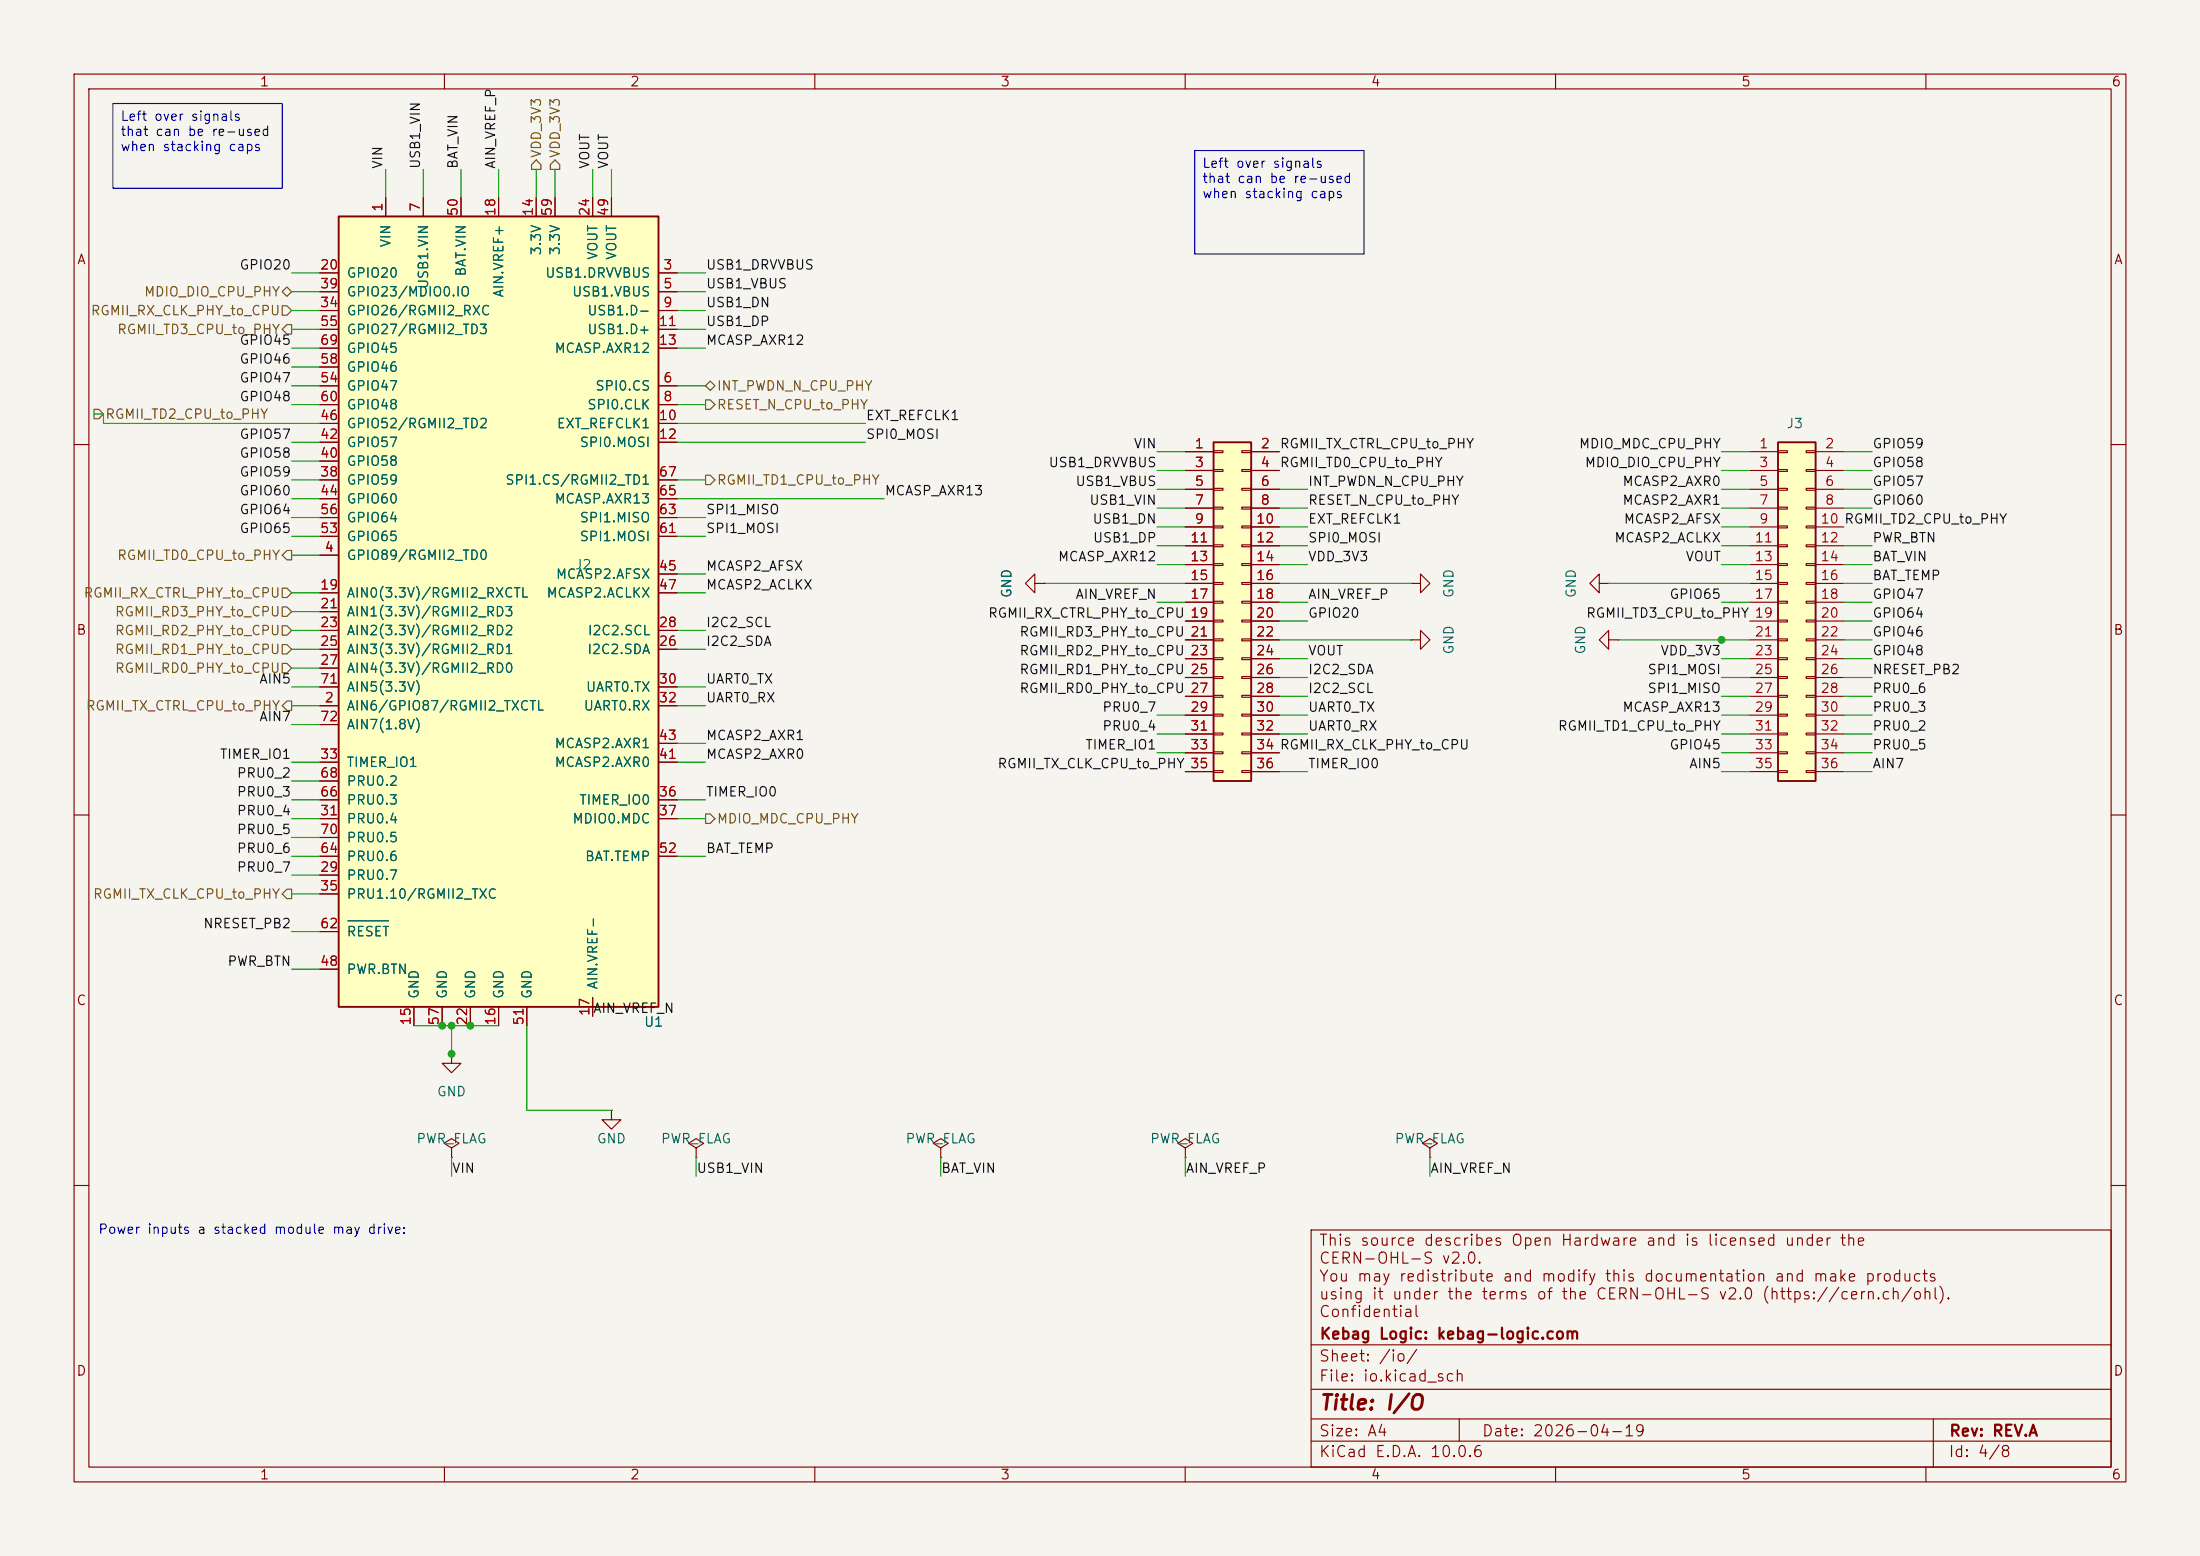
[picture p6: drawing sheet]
<svg xmlns="http://www.w3.org/2000/svg" width="297mm" height="210mm" viewBox="0 0 297 210" stroke-linecap="round" stroke-linejoin="round" font-family="sans-serif">
<path d="M0 0h297v210h-297z" fill="#f5f4ef" stroke="#f5f4ef" stroke-width=".14"/>
<g fill="none" stroke="#840000" stroke-width=".15">
<path d="M10 10h277v190h-277zM12 12h273v186h-273zM60 10v2M110 10v2M160 10v2M210 10v2M260 10v2M10 60h2M215.9 78.7v-1.2l-1.3 1.2 1.3 1.3v-1.3h1.3M217.2 78.7h.1M285 60h2M217.2 86.4v-1.3l-1.3 1.3 1.3 1.2v-1.2h1.2"/>
<path d="M218.4 86.4h.1M10 110h2M285 110h2M61 154.9l1-.6-1-.6-1.1 .6 1.1 .6v1.3M61 156.2h.1M10 160h2M177 166h108v32h-108zM285 160h2M60 198v2M110 198v2M160 198v2M177 194.5h108"/>
<path d="M177 191.5h108M177 187.5h108M177 181.5h108M197 191.5v3M210 198v2M260 198v2M261 191.5v6.5"/>
</g>
<path d="M163.8 59.7h5.1v45.7h-5.1z" fill="#ffffc2"/>
<path d="M163.8 59.7h5.1v45.7h-5.1z" fill="none" stroke="#840000" stroke-width=".25"/>
<g fill="none" stroke="#840000" stroke-width=".15">
<path d="M139.7 78.7v-1.2l-1.3 1.2 1.3 1.3v-1.3h1.3M141 78.7h.1M160 61h3.8M160 63.5h3.8M160 66h3.8M160 68.6h3.8M160 71.1h3.8M160 73.7h3.8M160 76.2h3.8M160 78.7h3.8M163.8 60.8h1.3v.3h-1.3zM163.8 63.4h1.3v.2h-1.3z"/>
<path d="M163.8 65.9h1.3v.3h-1.3zM163.8 68.5h1.3v.2h-1.3zM163.8 71h1.3v.2h-1.3zM163.8 73.5h1.3v.3h-1.3zM163.8 76.1h1.3v.2h-1.3zM163.8 78.6h1.3v.3h-1.3zM167.6 60.8h1.3v.3h-1.3zM167.6 63.4h1.3v.2h-1.3zM167.6 65.9h1.3v.3h-1.3zM167.6 68.5h1.3v.2h-1.3zM167.6 71h1.3v.2h-1.3zM167.6 73.5h1.3v.3h-1.3z"/>
<path d="M167.6 76.1h1.3v.2h-1.3zM167.6 78.6h1.3v.3h-1.3zM168.9 61h3.8M168.9 63.5h3.8M168.9 66h3.8M168.9 68.6h3.8M168.9 71.1h3.8M168.9 73.7h3.8M168.9 76.2h3.8M168.9 78.7h3.8M190.5 78.7h1.3v-1.2l1.2 1.2-1.2 1.3v-1.3M190.5 78.7h.1"/>
<path d="M160 81.3h3.8M160 83.8h3.8M160 86.4h3.8M160 88.9h3.8M160 91.4h3.8M160 94h3.8M160 96.5h3.8M160 99.1h3.8M163.8 81.2h1.3v.2h-1.3zM163.8 83.7h1.3v.2h-1.3zM163.8 86.2h1.3v.3h-1.3zM163.8 88.8h1.3v.2h-1.3z"/>
<path d="M163.8 91.3h1.3v.3h-1.3zM163.8 93.9h1.3v.2h-1.3zM163.8 96.4h1.3v.2h-1.3zM163.8 98.9h1.3v.3h-1.3zM167.6 81.2h1.3v.2h-1.3zM167.6 83.7h1.3v.2h-1.3zM167.6 86.2h1.3v.3h-1.3zM167.6 88.8h1.3v.2h-1.3zM167.6 91.3h1.3v.3h-1.3zM167.6 93.9h1.3v.2h-1.3zM167.6 96.4h1.3v.2h-1.3zM167.6 98.9h1.3v.3h-1.3z"/>
<path d="M168.9 81.3h3.8M168.9 83.8h3.8M168.9 86.4h3.8M168.9 88.9h3.8M168.9 91.4h3.8M168.9 94h3.8M168.9 96.5h3.8M168.9 99.1h3.8M190.5 86.4h1.3v-1.3l1.2 1.3-1.2 1.2v-1.2M190.5 86.4h.1M160 101.6h3.8M160 104.1h3.8"/>
<path d="M163.8 101.5h1.3v.2h-1.3zM163.8 104h1.3v.3h-1.3zM167.6 101.5h1.3v.2h-1.3zM167.6 104h1.3v.3h-1.3zM168.9 101.6h3.8M168.9 104.1h3.8"/>
</g>
<path d="M45.7 29.2h43.2v106.7h-43.2z" fill="#ffffc2"/>
<path d="M45.7 29.2h43.2v106.7h-43.2z" fill="none" stroke="#840000" stroke-width=".25"/>
<g fill="none" stroke="#840000" stroke-width=".15">
<path d="M43.2 36.8h2.5M43.2 39.4h2.5M52.1 26.7v2.5M57.1 26.7v2.5M62.2 26.7v2.5M67.3 26.7v2.5M72.4 26.7v2.5M74.9 26.7v2.5M80 26.7v2.5M82.5 26.7v2.5M88.9 36.8h2.5M88.9 39.4h2.5"/>
<path d="M43.2 52.1h2.5M43.2 54.6h2.5M43.2 41.9h2.5M43.2 57.2h2.5M43.2 44.5h2.5M43.2 59.7h2.5M43.2 47h2.5M43.2 49.5h2.5M88.9 52.1h2.5M88.9 54.6h2.5M88.9 41.9h2.5M88.9 57.2h2.5"/>
<path d="M88.9 44.5h2.5M88.9 59.7h2.5M88.9 47h2.5M43.2 74.9h2.5M43.2 64.8h2.5M43.2 62.2h2.5M43.2 67.3h2.5M43.2 72.4h2.5M43.2 69.9h2.5M88.9 64.8h2.5M88.9 67.3h2.5M88.9 77.5h2.5"/>
<path d="M88.9 72.4h2.5M88.9 69.9h2.5M43.2 95.3h2.5M43.2 80h2.5M43.2 82.6h2.5M43.2 85.1h2.5M43.2 87.6h2.5M43.2 90.2h2.5M43.2 92.7h2.5M43.2 97.8h2.5M88.9 95.3h2.5M88.9 80h2.5"/>
<path d="M88.9 85.1h2.5M88.9 87.6h2.5M88.9 92.7h2.5M43.2 118.1h2.5M43.2 110.5h2.5M43.2 102.9h2.5M43.2 108h2.5M43.2 115.6h2.5M43.2 105.4h2.5M43.2 113h2.5M88.9 110.5h2.5M88.9 102.9h2.5"/>
<path d="M88.9 108h2.5M88.9 100.3h2.5M88.9 115.6h2.5M43.2 120.7h2.5M43.2 130.8h2.5M43.2 125.7h2.5M55.9 135.9v2.5M59.7 135.9v2.5M63.5 135.9v2.5M67.3 135.9v2.5M71.1 135.9v2.5M80 134.6v2.6"/>
<path d="M82.5 149.9v1.2h1.3l-1.3 1.3-1.2-1.3h1.2M82.5 149.9h.1M94 154.9l1-.6-1-.6-1 .6 1 .6v1.3M94 156.2h.1M127 154.9l1-.6-1-.6-1 .6 1 .6v1.3M127 156.2h.1M160 154.9l1-.6-1-.6-1 .6 1 .6v1.3M160 156.2h.1"/>
</g>
<path d="M47 124.3h5.5" fill="none" stroke="#006464" stroke-width=".15"/>
<path d="M240 59.7h5.1v45.7h-5.1z" fill="#ffffc2"/>
<path d="M240 59.7h5.1v45.7h-5.1z" fill="none" stroke="#840000" stroke-width=".25"/>
<g fill="none" stroke="#840000" stroke-width=".15">
<path d="M43.2 36.8h2.5M43.2 39.4h2.5M52.1 26.7v2.5M57.1 26.7v2.5M62.2 26.7v2.5M67.3 26.7v2.5M72.4 26.7v2.5M74.9 26.7v2.5M80 26.7v2.5M82.5 26.7v2.5M88.9 36.8h2.5M88.9 39.4h2.5"/>
<path d="M43.2 52.1h2.5M43.2 54.6h2.5M43.2 41.9h2.5M43.2 57.2h2.5M43.2 44.5h2.5M43.2 59.7h2.5M43.2 47h2.5M43.2 49.5h2.5M88.9 52.1h2.5M88.9 54.6h2.5M88.9 41.9h2.5M88.9 57.2h2.5"/>
<path d="M88.9 44.5h2.5M88.9 59.7h2.5M88.9 47h2.5M43.2 74.9h2.5M43.2 64.8h2.5M43.2 62.2h2.5M43.2 67.3h2.5M43.2 72.4h2.5M43.2 69.9h2.5M88.9 64.8h2.5M88.9 67.3h2.5M88.9 77.5h2.5"/>
<path d="M88.9 72.4h2.5M88.9 69.9h2.5M141 78.7h.1M160 61h3.8M160 63.5h3.8M160 66h3.8M160 68.6h3.8M160 71.1h3.8M160 73.7h3.8M160 76.2h3.8M160 78.7h3.8M168.9 61h3.8"/>
<path d="M168.9 63.5h3.8M168.9 66h3.8M168.9 68.6h3.8M168.9 71.1h3.8M168.9 73.7h3.8M168.9 76.2h3.8M168.9 78.7h3.8M236.2 61h3.8M236.2 63.5h3.8M236.2 66h3.8M236.2 68.6h3.8M236.2 71.1h3.8"/>
<path d="M236.2 73.7h3.8M236.2 76.2h3.8M236.2 78.7h3.8M240 60.8h1.3v.3h-1.3zM240 63.4h1.3v.2h-1.3zM240 65.9h1.3v.3h-1.3zM240 68.5h1.3v.2h-1.3zM240 71h1.3v.2h-1.3zM240 73.5h1.3v.3h-1.3zM240 76.1h1.3v.2h-1.3zM240 78.6h1.3v.3h-1.3zM243.8 60.8h1.3v.3h-1.3z"/>
<path d="M243.8 63.4h1.3v.2h-1.3zM243.8 65.9h1.3v.3h-1.3zM243.8 68.5h1.3v.2h-1.3zM243.8 71h1.3v.2h-1.3zM243.8 73.5h1.3v.3h-1.3zM243.8 76.1h1.3v.2h-1.3zM243.8 78.6h1.3v.3h-1.3zM245.1 61h3.8M245.1 63.5h3.8M245.1 66h3.8M245.1 68.6h3.8M245.1 71.1h3.8"/>
<path d="M245.1 73.7h3.8M245.1 76.2h3.8M245.1 78.7h3.8M43.2 95.3h2.5M43.2 80h2.5M43.2 82.6h2.5M43.2 85.1h2.5M43.2 87.6h2.5M43.2 90.2h2.5M43.2 92.7h2.5M43.2 97.8h2.5M88.9 95.3h2.5"/>
<path d="M88.9 80h2.5M88.9 85.1h2.5M88.9 87.6h2.5M88.9 92.7h2.5M160 81.3h3.8M160 83.8h3.8M160 86.4h3.8M160 88.9h3.8M160 91.4h3.8M160 94h3.8M160 96.5h3.8M160 99.1h3.8"/>
<path d="M168.9 81.3h3.8M168.9 83.8h3.8M168.9 86.4h3.8M168.9 88.9h3.8M168.9 91.4h3.8M168.9 94h3.8M168.9 96.5h3.8M168.9 99.1h3.8M236.2 81.3h3.8M236.2 83.8h3.8M236.2 86.4h3.8M236.2 88.9h3.8"/>
<path d="M236.2 91.4h3.8M236.2 94h3.8M236.2 96.5h3.8M236.2 99.1h3.8M240 81.2h1.3v.2h-1.3zM240 83.7h1.3v.2h-1.3zM240 86.2h1.3v.3h-1.3zM240 88.8h1.3v.2h-1.3zM240 91.3h1.3v.3h-1.3zM240 93.9h1.3v.2h-1.3zM240 96.4h1.3v.2h-1.3zM240 98.9h1.3v.3h-1.3z"/>
<path d="M243.8 81.2h1.3v.2h-1.3zM243.8 83.7h1.3v.2h-1.3zM243.8 86.2h1.3v.3h-1.3zM243.8 88.8h1.3v.2h-1.3zM243.8 91.3h1.3v.3h-1.3zM243.8 93.9h1.3v.2h-1.3zM243.8 96.4h1.3v.2h-1.3zM243.8 98.9h1.3v.3h-1.3zM245.1 81.3h3.8M245.1 83.8h3.8M245.1 86.4h3.8M245.1 88.9h3.8"/>
<path d="M245.1 91.4h3.8M245.1 94h3.8M245.1 96.5h3.8M245.1 99.1h3.8M43.2 118.1h2.5M43.2 110.5h2.5M43.2 102.9h2.5M43.2 108h2.5M43.2 115.6h2.5M43.2 105.4h2.5M43.2 113h2.5M88.9 110.5h2.5"/>
<path d="M88.9 102.9h2.5M88.9 108h2.5M88.9 100.3h2.5M88.9 115.6h2.5M160 101.6h3.8M160 104.1h3.8M168.9 101.6h3.8M168.9 104.1h3.8M236.2 101.6h3.8M236.2 104.1h3.8M240 101.5h1.3v.2h-1.3zM240 104h1.3v.3h-1.3z"/>
<path d="M243.8 101.5h1.3v.2h-1.3zM243.8 104h1.3v.3h-1.3zM245.1 101.6h3.8M245.1 104.1h3.8M43.2 120.7h2.5M43.2 130.8h2.5M43.2 125.7h2.5M55.9 135.9v2.5M59.7 135.9v2.5M63.5 135.9v2.5M67.3 135.9v2.5M71.1 135.9v2.5"/>
<path d="M80 134.6v2.6M61 142.2v1.3h1.2l-1.2 1.3-1.3-1.3h1.3M61 142.2h.1M193 154.9l1.1-.6-1.1-.6-1 .6 1 .6v1.3M193 156.2h.1"/>
</g>
<g fill="none" stroke="#725600" stroke-width=".15">
<path d="M38.1 39.4l.6-.7 .7 .7-.7 .6zM72.4 21.6l.6 .6v.7h-1.2v-.7zM74.3 22.2l.6-.6 .7 .6v.7h-1.3zM12.7 55.2h.6l.7 .7-.7 .6h-.6zM38.1 41.3h.6l.7 .6-.7 .6h-.6zM38.7 43.8h.7v1.3h-.7l-.6-.6zM95.2 54h.7l.6 .6-.6 .6h-.7zM95.9 51.4l.6 .7-.6 .6-.7-.6zM38.1 79.4h.6l.7 .6-.7 .6h-.6zM38.7 74.3h.7v1.3h-.7l-.6-.7zM95.2 64.1h.7l.6 .7-.6 .6h-.7zM38.1 89.5h.6l.7 .7-.7 .6h-.6z"/>
<path d="M38.1 84.5h.6l.7 .6-.7 .6h-.6zM38.1 87h.6l.7 .6-.7 .7h-.6zM38.1 81.9h.6l.7 .7-.7 .6h-.6zM38.7 94.6h.7v1.3h-.7l-.6-.6zM95.2 109.9h.7l.6 .6-.6 .6h-.7zM38.7 120h.7v1.3h-.7l-.6-.6z"/>
</g>
<g fill="none" stroke="#009600" stroke-width=".15">
<path d="M39.4 36.8h3.8M39.4 39.4h3.8M52.1 22.9v3.8M57.1 22.9v3.8M62.2 22.9v3.8M67.3 22.9v3.8M72.4 22.9v3.8M74.9 22.9v3.8M80 22.9v3.8M82.5 22.9v3.8M91.4 36.8h3.8M91.4 39.4h3.8"/>
<path d="M12.7 55.9h1.3v1.3h29.2M39.4 47h3.8M39.4 49.5h3.8M39.4 52.1h3.8M39.4 54.6h3.8M39.4 59.7h3.8M39.4 44.5h3.8M39.4 41.9h3.8M91.4 47h3.8M91.4 52.1h3.8M91.4 54.6h3.8M91.4 59.7h25.4"/>
<path d="M91.4 57.2h25.4M91.4 44.5h3.8M91.4 41.9h3.8M39.4 64.8h3.8M39.4 72.4h3.8M39.4 69.9h3.8M39.4 74.9h3.8M39.4 67.3h3.8M39.4 62.2h3.8M91.4 77.5h3.8M91.4 64.8h3.8M91.4 72.4h3.8"/>
<path d="M91.4 69.9h3.8M91.4 67.3h28M141 78.7h19M156.2 68.6h3.8M156.2 76.2h3.8M156.2 71.1h3.8M156.2 73.7h3.8M156.2 63.5h3.8M156.2 61h3.8M156.2 66h3.8M172.7 68.6h3.8M172.7 76.2h3.8"/>
<path d="M172.7 71.1h3.8M172.7 73.7h3.8M172.7 78.7h17.8M172.7 66h3.8M217.2 78.7h19M232.4 68.6h3.8M232.4 76.2h3.8M232.4 71.1h3.8M232.4 73.7h3.8M232.4 63.5h3.8M232.4 61h3.8M232.4 66h3.8"/>
<path d="M248.9 68.6h3.8M248.9 76.2h3.8M248.9 73.7h3.8M248.9 78.7h3.8M248.9 63.5h3.8M248.9 61h3.8M248.9 66h3.8M39.4 80h3.8M39.4 82.6h3.8M39.4 87.6h3.8M39.4 97.8h3.8M39.4 85.1h3.8"/>
<path d="M39.4 95.3h3.8M39.4 92.7h3.8M39.4 90.2h3.8M91.4 80h3.8M91.4 87.6h3.8M91.4 85.1h3.8M91.4 95.3h3.8M91.4 92.7h3.8M156.2 81.3h3.8M156.2 96.5h3.8M156.2 99.1h3.8M172.7 81.3h3.8"/>
<path d="M172.7 86.4h17.8M172.7 96.5h3.8M172.7 99.1h3.8M172.7 83.8h3.8M172.7 88.9h3.8M172.7 94h3.8M172.7 91.4h3.8M218.4 86.4h17.8M232.4 81.3h3.8M232.4 96.5h3.8M232.4 99.1h3.8M232.4 88.9h3.8"/>
<path d="M232.4 94h3.8M232.4 91.4h3.8M248.9 81.3h3.8M248.9 86.4h3.8M248.9 96.5h3.8M248.9 99.1h3.8M248.9 83.8h3.8M248.9 88.9h3.8M248.9 94h3.8M248.9 91.4h3.8M39.4 118.1h3.8M39.4 115.6h3.8"/>
<path d="M39.4 110.5h3.8M39.4 102.9h3.8M39.4 113h3.8M39.4 105.4h3.8M39.4 108h3.8M91.4 115.6h3.8M91.4 110.5h3.8M91.4 102.9h3.8M91.4 108h3.8M91.4 100.3h3.8M156.2 101.6h3.8M172.7 104.1h3.8"/>
<path d="M232.4 104.1h3.8M232.4 101.6h3.8M248.9 104.1h3.8M248.9 101.6h3.8M39.4 120.7h3.8M39.4 130.8h3.8M39.4 125.7h3.8M55.9 138.4h11.4M61 138.4v3.8M71.1 138.4v11.5h11.4M61 156.2v2.6M94 156.2v2.6"/>
<path d="M127 156.2v2.6M160 156.2v2.6M193 156.2v2.6"/>
</g>
<path d="M15.2 14h22.9v11.4h-22.9zM161.3 20.3h22.8v14h-22.8z" fill="none" stroke="#0000c2" stroke-width=".15"/>
<path d="M47 124.3h5.5" fill="none" stroke="#006464" stroke-width=".15"/>
<g fill="#009600" stroke="#009600" stroke-width=".14">
<circle cx="232.4" cy="86.4" r=".46"/>
<circle cx="63.5" cy="138.4" r=".46"/>
<circle cx="61" cy="138.4" r=".46"/>
<circle cx="59.7" cy="138.4" r=".46"/>
<circle cx="61" cy="142.2" r=".46"/>
</g>
<text font-size="2" fill="#840000" x="178" y="190.8">Title: I/O</text>
<g font-size="1.5" fill="#840000">
<text x="178" y="168.5">This source describes Open Hardware and is licensed under the</text>
<text x="178" y="170.9">CERN-OHL-S v2.0.</text>
<text x="178" y="173.4">You may redistribute and modify this documentation and make products</text>
<text x="178" y="178.1">Confidential</text>
<text x="178" y="175.8">using it under the terms of the CERN-OHL-S v2.0 (https://cern.ch/ohl).</text>
<text x="178" y="184.1">Sheet: /io/</text>
<text x="178" y="181.1">Kebag Logic: kebag-logic.com</text>
<text x="178" y="186.8">File: io.kicad_sch</text>
<text x="178" y="197">KiCad E.D.A. 10.0.6</text>
<text x="178" y="194.2">Size: A4</text>
<text x="200" y="194.2">Date: 2026-04-19</text>
<text x="263" y="197">Id: 4/8</text>
<text x="263" y="194.2">Rev: REV.A</text>
</g>
<g font-size="1.3" fill="#840000">
<text x="35" y="12">1</text>
<text x="85" y="12">2</text>
<text x="135" y="12">3</text>
<text x="185" y="12">4</text>
<text x="235" y="12">5</text>
<text x="285" y="12">6</text>
<text x="10.3" y="36">A</text>
<text x="285.3" y="36">A</text>
<text x="10.2" y="86">B</text>
<text x="285.2" y="86">B</text>
<text x="10.2" y="136">C</text>
<text x="285.2" y="136">C</text>
<text x="10.2" y="186">D</text>
<text x="285.2" y="186">D</text>
<text x="35" y="200">1</text>
<text x="85" y="200">2</text>
<text x="135" y="200">3</text>
<text x="185" y="200">4</text>
<text x="235" y="200">5</text>
<text x="285" y="200">6</text>
</g>
<g font-size="1.3" fill="#0000c2">
<text x="16.2" y="16.6">Left over signals</text>
<text x="16.2" y="18.7">that can be re-used</text>
<text x="16.2" y="20.7">when stacking caps</text>
<text x="162.2" y="23">Left over signals</text>
<text x="162.2" y="25">that can be re-used</text>
<text x="162.2" y="27.1">when stacking caps</text>
<text x="13.2" y="166.8">Power inputs a stacked module may drive:</text>
</g>
<g font-size="1.3" fill="#0f0f0f">
<text x="51.9" y="22.9" transform="rotate(-90 51.9 22.9)">VIN</text>
<text x="57" y="22.9" transform="rotate(-90 57 22.9)">USB1_VIN</text>
<text x="62.1" y="22.9" transform="rotate(-90 62.1 22.9)">BAT_VIN</text>
<text x="67.2" y="22.9" transform="rotate(-90 67.2 22.9)">AIN_VREF_P</text>
<text x="79.9" y="22.9" transform="rotate(-90 79.9 22.9)">VOUT</text>
<text x="82.4" y="22.9" transform="rotate(-90 82.4 22.9)">VOUT</text>
<text x="32.2" y="36.7">GPIO20</text>
<text x="95.2" y="36.7">USB1_DRVVBUS</text>
<text x="95.2" y="39.2">USB1_VBUS</text>
<text x="95.2" y="41.8">USB1_DN</text>
<text x="32.2" y="46.9">GPIO45</text>
<text x="95.2" y="46.9">MCASP_AXR12</text>
<text x="95.2" y="44.3">USB1_DP</text>
<text x="32.2" y="51.9">GPIO47</text>
<text x="32.2" y="49.4">GPIO46</text>
<text x="32.2" y="54.5">GPIO48</text>
<text x="32.2" y="59.6">GPIO57</text>
<text x="116.8" y="59.6">SPI0_MOSI</text>
<text x="116.8" y="57">EXT_REFCLK1</text>
<text x="32.2" y="64.6">GPIO59</text>
<text x="32.2" y="62.1">GPIO58</text>
<text x="141.5" y="63.4">USB1_DRVVBUS</text>
<text x="145.1" y="65.9">USB1_VBUS</text>
<text x="153" y="60.8">VIN</text>
<text x="172.7" y="60.8">RGMII_TX_CTRL_CPU_to_PHY</text>
<text x="172.7" y="63.4">RGMII_TD0_CPU_to_PHY</text>
<text x="176.5" y="65.9">INT_PWDN_N_CPU_PHY</text>
<text x="213.1" y="60.8">MDIO_MDC_CPU_PHY</text>
<text x="213.9" y="63.4">MDIO_DIO_CPU_PHY</text>
<text x="218.9" y="65.9">MCASP2_AXR0</text>
<text x="252.7" y="60.8">GPIO59</text>
<text x="252.7" y="63.4">GPIO58</text>
<text x="252.7" y="65.9">GPIO57</text>
<text x="32.2" y="69.7">GPIO64</text>
<text x="32.2" y="67.2">GPIO60</text>
<text x="95.2" y="69.7">SPI1_MISO</text>
<text x="119.4" y="67.2">MCASP_AXR13</text>
<text x="147" y="68.5">USB1_VIN</text>
<text x="147.4" y="71">USB1_DN</text>
<text x="176.5" y="71">EXT_REFCLK1</text>
<text x="176.5" y="68.5">RESET_N_CPU_to_PHY</text>
<text x="218.9" y="68.5">MCASP2_AXR1</text>
<text x="219.1" y="71">MCASP2_AFSX</text>
<text x="252.7" y="68.5">GPIO60</text>
<text x="32.2" y="72.3">GPIO65</text>
<text x="95.2" y="77.3">MCASP2_AFSX</text>
<text x="95.2" y="72.3">SPI1_MOSI</text>
<text x="142.7" y="76.1">MCASP_AXR12</text>
<text x="147.5" y="73.5">USB1_DP</text>
<text x="176.5" y="76.1">VDD_3V3</text>
<text x="176.5" y="73.5">SPI0_MOSI</text>
<text x="217.9" y="73.5">MCASP2_ACLKX</text>
<text x="227.5" y="76.1">VOUT</text>
<text x="252.7" y="76.1">BAT_VIN</text>
<text x="252.7" y="73.5">PWR_BTN</text>
<text x="95.2" y="79.9">MCASP2_ACLKX</text>
<text x="133.3" y="83.7">RGMII_RX_CTRL_PHY_to_CPU 19</text>
<text x="145.1" y="81.2">AIN_VREF_N</text>
<text x="176.5" y="81.2">AIN_VREF_P</text>
<text x="176.5" y="83.7">GPIO20</text>
<text x="214" y="83.7">RGMII_TD3_CPU_to_PHY 19</text>
<text x="225.3" y="81.2">GPIO65</text>
<text x="252.7" y="81.2">GPIO47</text>
<text x="252.7" y="83.7">GPIO64</text>
<text x="252.7" y="78.6">BAT_TEMP</text>
<text x="95.2" y="85">I2C2_SCL</text>
<text x="95.2" y="87.5">I2C2_SDA</text>
<text x="137.5" y="86.2">RGMII_RD3_PHY_to_CPU 21</text>
<text x="137.5" y="88.8">RGMII_RD2_PHY_to_CPU 23</text>
<text x="176.5" y="88.8">VOUT</text>
<text x="224.1" y="88.8">VDD_3V3</text>
<text x="252.7" y="88.8">GPIO48</text>
<text x="252.7" y="86.2">GPIO46</text>
<text x="34.9" y="92.6">AIN5</text>
<text x="95.2" y="95.1">UART0_RX</text>
<text x="95.2" y="92.6">UART0_TX</text>
<text x="137.5" y="91.3">RGMII_RD1_PHY_to_CPU 25</text>
<text x="137.5" y="93.9">RGMII_RD0_PHY_to_CPU 27</text>
<text x="176.5" y="91.3">I2C2_SDA</text>
<text x="176.5" y="93.9">I2C2_SCL</text>
<text x="222.3" y="93.9">SPI1_MISO</text>
<text x="222.3" y="91.3">SPI1_MOSI</text>
<text x="252.7" y="91.3">NRESET_PB2</text>
<text x="252.7" y="93.9">PRU0_6</text>
<text x="34.9" y="97.7">AIN7</text>
<text x="95.2" y="100.2">MCASP2_AXR1</text>
<text x="146.4" y="101.5">TIMER_IO1</text>
<text x="148.7" y="96.4">PRU0_7</text>
<text x="148.7" y="98.9">PRU0_4</text>
<text x="176.5" y="96.4">UART0_TX</text>
<text x="176.5" y="98.9">UART0_RX</text>
<text x="210.2" y="98.9">RGMII_TD1_CPU_to_PHY</text>
<text x="218.9" y="96.4">MCASP_AXR13</text>
<text x="225.3" y="101.5">GPIO45</text>
<text x="252.7" y="101.5">PRU0_5</text>
<text x="252.7" y="96.4">PRU0_3</text>
<text x="252.7" y="98.9">PRU0_2</text>
<text x="29.6" y="102.7">TIMER_IO1</text>
<text x="31.9" y="105.3">PRU0_2</text>
<text x="31.9" y="107.8">PRU0_3</text>
<text x="95.2" y="102.7">MCASP2_AXR0</text>
<text x="95.2" y="107.8">TIMER_IO0</text>
<text x="134.6" y="104">RGMII_TX_CLK_CPU_to_PHY 35</text>
<text x="176.5" y="104">TIMER_IO0</text>
<text x="227.9" y="104">AIN5</text>
<text x="252.7" y="104">AIN7</text>
<text x="31.9" y="110.4">PRU0_4</text>
<text x="31.9" y="112.9">PRU0_5</text>
<text x="31.9" y="118">PRU0_7</text>
<text x="31.9" y="115.4">PRU0_6</text>
<text x="95.2" y="115.4">BAT_TEMP</text>
<text x="27.4" y="125.6">NRESET_PB2</text>
<text x="30.6" y="130.7">PWR_BTN</text>
<text x="80" y="137">AIN_VREF_N</text>
<text x="60.9" y="158.6">VIN</text>
<text x="94" y="158.6">USB1_VIN</text>
<text x="127" y="158.6">BAT_VIN</text>
<text x="160" y="158.6">AIN_VREF_P</text>
<text x="193" y="158.6">AIN_VREF_N</text>
</g>
<g font-size="1.3" fill="#725600">
<text x="73.4" y="21.4" transform="rotate(-90 73.4 21.4)">VDD_3V3</text>
<text x="75.9" y="21.4" transform="rotate(-90 75.9 21.4)">VDD_3V3</text>
<text x="19.4" y="40.3">MDIO_DIO_CPU_PHY</text>
<text x="12.2" y="42.9">RGMII_RX_CLK_PHY_to_CPU</text>
<text x="15.7" y="45.4">RGMII_TD3_CPU_to_PHY</text>
<text x="96.7" y="53">INT_PWDN_N_CPU_PHY</text>
<text x="14.1" y="56.8">RGMII_TD2_CPU_to_PHY</text>
<text x="96.7" y="55.6">RESET_N_CPU_to_PHY</text>
<text x="96.7" y="65.7">RGMII_TD1_CPU_to_PHY</text>
<text x="15.7" y="75.9">RGMII_TD0_CPU_to_PHY</text>
<text x="11.2" y="81">RGMII_RX_CTRL_PHY_to_CPU</text>
<text x="15.4" y="83.5">RGMII_RD3_PHY_to_CPU</text>
<text x="15.4" y="86.1">RGMII_RD2_PHY_to_CPU</text>
<text x="15.4" y="88.6">RGMII_RD1_PHY_to_CPU</text>
<text x="15.4" y="91.1">RGMII_RD0_PHY_to_CPU</text>
<text x="11.5" y="96.2">RGMII_TX_CTRL_CPU_to_PHY</text>
<text x="96.7" y="111.5">MDIO_MDC_CPU_PHY</text>
<text x="12.5" y="121.6">RGMII_TX_CLK_CPU_to_PHY</text>
</g>
<g font-size="1.3" fill="#a90000">
<text x="51.9" y="28.7" transform="rotate(-90 51.9 28.7)">1</text>
<text x="57" y="28.7" transform="rotate(-90 57 28.7)">7</text>
<text x="62.1" y="29.3" transform="rotate(-90 62.1 29.3)">50</text>
<text x="67.2" y="29.3" transform="rotate(-90 67.2 29.3)">18</text>
<text x="72.3" y="29.3" transform="rotate(-90 72.3 29.3)">14</text>
<text x="74.8" y="29.3" transform="rotate(-90 74.8 29.3)">59</text>
<text x="79.9" y="29.3" transform="rotate(-90 79.9 29.3)">24</text>
<text x="82.4" y="29.3" transform="rotate(-90 82.4 29.3)">49</text>
<text x="43.1" y="36.7">20</text>
<text x="43.1" y="41.8">34</text>
<text x="43.1" y="39.2">39</text>
<text x="89.4" y="36.7">3</text>
<text x="89.4" y="39.2">5</text>
<text x="89.4" y="41.8">9</text>
<text x="43.1" y="44.3">55</text>
<text x="43.1" y="46.9">69</text>
<text x="88.8" y="44.3">11</text>
<text x="88.8" y="46.9">13</text>
<text x="43.1" y="51.9">54</text>
<text x="43.1" y="49.4">58</text>
<text x="89.4" y="51.9">6</text>
<text x="43.1" y="59.6">42</text>
<text x="43.1" y="57">46</text>
<text x="43.1" y="54.5">60</text>
<text x="88.8" y="57">10</text>
<text x="88.8" y="59.6">12</text>
<text x="89.4" y="54.5">8</text>
<text x="43.1" y="64.6">38</text>
<text x="43.1" y="62.1">40</text>
<text x="88.8" y="64.6">67</text>
<text x="161.2" y="60.8">1</text>
<text x="161.2" y="63.4">3</text>
<text x="161.2" y="65.9">5</text>
<text x="170.1" y="60.8">2</text>
<text x="170.1" y="63.4">4</text>
<text x="170.1" y="65.9">6</text>
<text x="237.4" y="60.8">1</text>
<text x="237.4" y="63.4">3</text>
<text x="237.4" y="65.9">5</text>
<text x="246.3" y="60.8">2</text>
<text x="246.3" y="63.4">4</text>
<text x="246.3" y="65.9">6</text>
<text x="43.1" y="67.2">44</text>
<text x="43.1" y="69.7">56</text>
<text x="88.8" y="69.7">63</text>
<text x="88.8" y="67.2">65</text>
<text x="161.2" y="68.4">7</text>
<text x="161.2" y="71">9</text>
<text x="169.5" y="71">10</text>
<text x="170.1" y="68.4">8</text>
<text x="237.4" y="68.4">7</text>
<text x="237.4" y="71">9</text>
<text x="245.7" y="71">10 RGMII_TD2_CPU_to_PHY</text>
<text x="246.3" y="68.4">8</text>
<text x="43.1" y="72.3">53</text>
<text x="43.7" y="74.8">4</text>
<text x="88.8" y="77.3">45</text>
<text x="88.8" y="72.3">61</text>
<text x="160.6" y="73.5">11</text>
<text x="160.6" y="76.1">13</text>
<text x="169.5" y="73.5">12</text>
<text x="169.5" y="76.1">14</text>
<text x="236.8" y="73.5">11</text>
<text x="236.8" y="76.1">13</text>
<text x="245.7" y="73.5">12</text>
<text x="245.7" y="76.1">14</text>
<text x="43.1" y="79.9">19</text>
<text x="43.1" y="82.4">21</text>
<text x="88.8" y="79.9">47</text>
<text x="160.6" y="78.6">15</text>
<text x="160.6" y="81.1">17</text>
<text x="160.6" y="83.7">19</text>
<text x="169.5" y="78.6">16</text>
<text x="169.5" y="81.1">18</text>
<text x="169.5" y="83.7">20</text>
<text x="236.8" y="78.6">15</text>
<text x="236.8" y="81.1">17</text>
<text x="245.7" y="78.6">16</text>
<text x="245.7" y="81.1">18</text>
<text x="245.7" y="83.7">20</text>
<text x="43.1" y="85">23</text>
<text x="43.1" y="87.5">25</text>
<text x="88.8" y="87.5">26</text>
<text x="88.8" y="85">28</text>
<text x="160.6" y="86.2">21</text>
<text x="160.6" y="88.8">23</text>
<text x="169.5" y="86.2">22</text>
<text x="169.5" y="88.8">24</text>
<text x="236.8" y="86.2">21</text>
<text x="236.8" y="88.8">23</text>
<text x="245.7" y="86.2">22</text>
<text x="245.7" y="88.8">24</text>
<text x="43.1" y="90">27</text>
<text x="43.1" y="92.6">71</text>
<text x="43.7" y="95.1">2</text>
<text x="88.8" y="92.6">30</text>
<text x="88.8" y="95.1">32</text>
<text x="160.6" y="91.3">25</text>
<text x="160.6" y="93.8">27</text>
<text x="169.5" y="91.3">26</text>
<text x="169.5" y="93.8">28</text>
<text x="236.8" y="91.3">25</text>
<text x="236.8" y="93.8">27</text>
<text x="245.7" y="91.3">26</text>
<text x="245.7" y="93.8">28</text>
<text x="43.1" y="97.7">72</text>
<text x="88.8" y="100.2">43</text>
<text x="160.6" y="96.4">29</text>
<text x="160.6" y="98.9">31</text>
<text x="160.6" y="101.5">33</text>
<text x="169.5" y="96.4">30</text>
<text x="169.5" y="98.9">32</text>
<text x="169.5" y="101.5">34 RGMII_RX_CLK_PHY_to_CPU</text>
<text x="169.5" y="101.5">34</text>
<text x="236.8" y="96.4">29</text>
<text x="236.8" y="98.9">31</text>
<text x="236.8" y="101.5">33</text>
<text x="245.7" y="96.4">30</text>
<text x="245.7" y="98.9">32</text>
<text x="245.7" y="101.5">34</text>
<text x="43.1" y="102.7">33</text>
<text x="43.1" y="107.8">66</text>
<text x="43.1" y="105.3">68</text>
<text x="88.8" y="107.8">36</text>
<text x="88.8" y="102.7">41</text>
<text x="160.6" y="104">35</text>
<text x="169.5" y="104">36</text>
<text x="236.8" y="104">35</text>
<text x="245.7" y="104">36</text>
<text x="43.1" y="110.4">31</text>
<text x="43.1" y="112.9">70</text>
<text x="88.8" y="110.4">37</text>
<text x="43.1" y="118">29</text>
<text x="43.1" y="115.4">64</text>
<text x="88.8" y="115.4">52</text>
<text x="43.1" y="120.5">35</text>
<text x="43.1" y="125.6">62</text>
<text x="43.1" y="130.7">48</text>
<text x="79.9" y="137.2" transform="rotate(-90 79.9 137.2)">17</text>
<text x="55.7" y="138.5" transform="rotate(-90 55.7 138.5)">15</text>
<text x="59.6" y="138.5" transform="rotate(-90 59.6 138.5)">57</text>
<text x="63.4" y="138.5" transform="rotate(-90 63.4 138.5)">22</text>
<text x="67.2" y="138.5" transform="rotate(-90 67.2 138.5)">16</text>
<text x="71" y="138.5" transform="rotate(-90 71 138.5)">51</text>
</g>
<g font-size="1.3" fill="#006464">
<text x="53" y="33.5" transform="rotate(-90 53 33.5)">VIN</text>
<text x="73.4" y="34.6" transform="rotate(-90 73.4 34.6)">3.3V</text>
<text x="75.9" y="34.6" transform="rotate(-90 75.9 34.6)">3.3V</text>
<text x="81" y="35.2" transform="rotate(-90 81 35.2)">VOUT</text>
<text x="83.5" y="35.2" transform="rotate(-90 83.5 35.2)">VOUT</text>
<text x="46.7" y="37.8">GPIO20</text>
<text x="46.7" y="40.3">GPIO23/MDIO0.IO</text>
<text x="58.1" y="39.1" transform="rotate(-90 58.1 39.1)">USB1.VIN</text>
<text x="63.2" y="37.4" transform="rotate(-90 63.2 37.4)">BAT.VIN</text>
<text x="68.3" y="40.3" transform="rotate(-90 68.3 40.3)">AIN.VREF+</text>
<text x="73.5" y="37.8">USB1.DRVVBUS</text>
<text x="77.1" y="40.3">USB1.VBUS</text>
<text x="46.7" y="42.9">GPIO26/RGMII2_RXC</text>
<text x="46.7" y="45.4">GPIO27/RGMII2_TD3</text>
<text x="46.7" y="48">GPIO45</text>
<text x="74.8" y="48">MCASP.AXR12</text>
<text x="79.2" y="42.9">USB1.D-</text>
<text x="79.2" y="45.4">USB1.D+</text>
<text x="46.7" y="53">GPIO47</text>
<text x="46.7" y="50.5">GPIO46</text>
<text x="80.3" y="53">SPI0.CS</text>
<text x="46.7" y="58.1">GPIO52/RGMII2_TD2</text>
<text x="46.7" y="55.6">GPIO48</text>
<text x="75.1" y="58.1">EXT_REFCLK1</text>
<text x="79.2" y="55.6">SPI0.CLK</text>
<text x="241.1" y="58.1">J3</text>
<text x="46.7" y="65.7">GPIO59</text>
<text x="46.7" y="63.2">GPIO58</text>
<text x="46.7" y="60.7">GPIO57</text>
<text x="68.1" y="65.7">SPI1.CS/RGMII2_TD1</text>
<text x="78.2" y="60.7">SPI0.MOSI</text>
<text x="46.7" y="68.3">GPIO60</text>
<text x="46.7" y="70.8">GPIO64</text>
<text x="74.8" y="68.3">MCASP.AXR13</text>
<text x="78.2" y="70.8">SPI1.MISO</text>
<text x="46.7" y="75.9">GPIO89/RGMII2_TD0</text>
<text x="46.7" y="73.4">GPIO65</text>
<text x="77.5" y="77.2">J2</text>
<text x="78.2" y="73.4">SPI1.MOSI</text>
<text x="46.7" y="81">AIN0(3.3V)/RGMII2_RXCTL</text>
<text x="46.7" y="83.5">AIN1(3.3V)/RGMII2_RD3</text>
<text x="73.7" y="81">MCASP2.ACLKX</text>
<text x="75" y="78.4">MCASP2.AFSX</text>
<text x="136.9" y="80.8" transform="rotate(-90 136.9 80.8)">GND</text>
<text x="196.5" y="80.8" transform="rotate(-90 196.5 80.8)">GND</text>
<text x="213.1" y="80.8" transform="rotate(-90 213.1 80.8)">GND</text>
<text x="46.7" y="86.1">AIN2(3.3V)/RGMII2_RD2</text>
<text x="46.7" y="88.6">AIN3(3.3V)/RGMII2_RD1</text>
<text x="79.2" y="88.6">I2C2.SDA</text>
<text x="79.3" y="86.1">I2C2.SCL</text>
<text x="196.5" y="88.4" transform="rotate(-90 196.5 88.4)">GND</text>
<text x="214.3" y="88.4" transform="rotate(-90 214.3 88.4)">GND</text>
<text x="46.7" y="91.1">AIN4(3.3V)/RGMII2_RD0</text>
<text x="46.7" y="93.7">AIN5(3.3V)</text>
<text x="79" y="93.7">UART0.TX</text>
<text x="46.7" y="96.2">AIN6/GPIO87/RGMII2_TXCTL</text>
<text x="46.7" y="98.8">AIN7(1.8V)</text>
<text x="74.8" y="101.3">MCASP2.AXR1</text>
<text x="78.7" y="96.2">UART0.RX</text>
<text x="46.7" y="103.8">TIMER_IO1</text>
<text x="46.7" y="106.4">PRU0.2</text>
<text x="74.8" y="103.8">MCASP2.AXR0</text>
<text x="46.7" y="111.5">PRU0.4</text>
<text x="46.7" y="108.9">PRU0.3</text>
<text x="46.7" y="114">PRU0.5</text>
<text x="77.2" y="111.5">MDIO0.MDC</text>
<text x="78.1" y="108.9">TIMER_IO0</text>
<text x="46.7" y="119.1">PRU0.7</text>
<text x="46.7" y="116.5">PRU0.6</text>
<text x="78.9" y="116.5">BAT.TEMP</text>
<text x="46.7" y="121.6">PRU1.10/RGMII2_TXC</text>
<text x="46.7" y="131.8">PWR.BTN</text>
<text x="46.7" y="126.7">RESET</text>
<text x="56.8" y="134.9" transform="rotate(-90 56.8 134.9)">GND</text>
<text x="60.7" y="134.9" transform="rotate(-90 60.7 134.9)">GND</text>
<text x="64.5" y="134.9" transform="rotate(-90 64.5 134.9)">GND</text>
<text x="68.3" y="134.9" transform="rotate(-90 68.3 134.9)">GND</text>
<text x="72.1" y="134.9" transform="rotate(-90 72.1 134.9)">GND</text>
<text x="81" y="133.6" transform="rotate(-90 81 133.6)">AIN.VREF-</text>
<text x="86.9" y="138.9">U1</text>
<text x="58.9" y="148.3">GND</text>
<text x="56.1" y="154.6">PWR_FLAG</text>
<text x="80.5" y="154.6">GND</text>
<text x="89.1" y="154.6">PWR_FLAG</text>
<text x="122.2" y="154.6">PWR_FLAG</text>
<text x="155.2" y="154.6">PWR_FLAG</text>
<text x="188.2" y="154.6">PWR_FLAG</text>
</g>
</svg>
